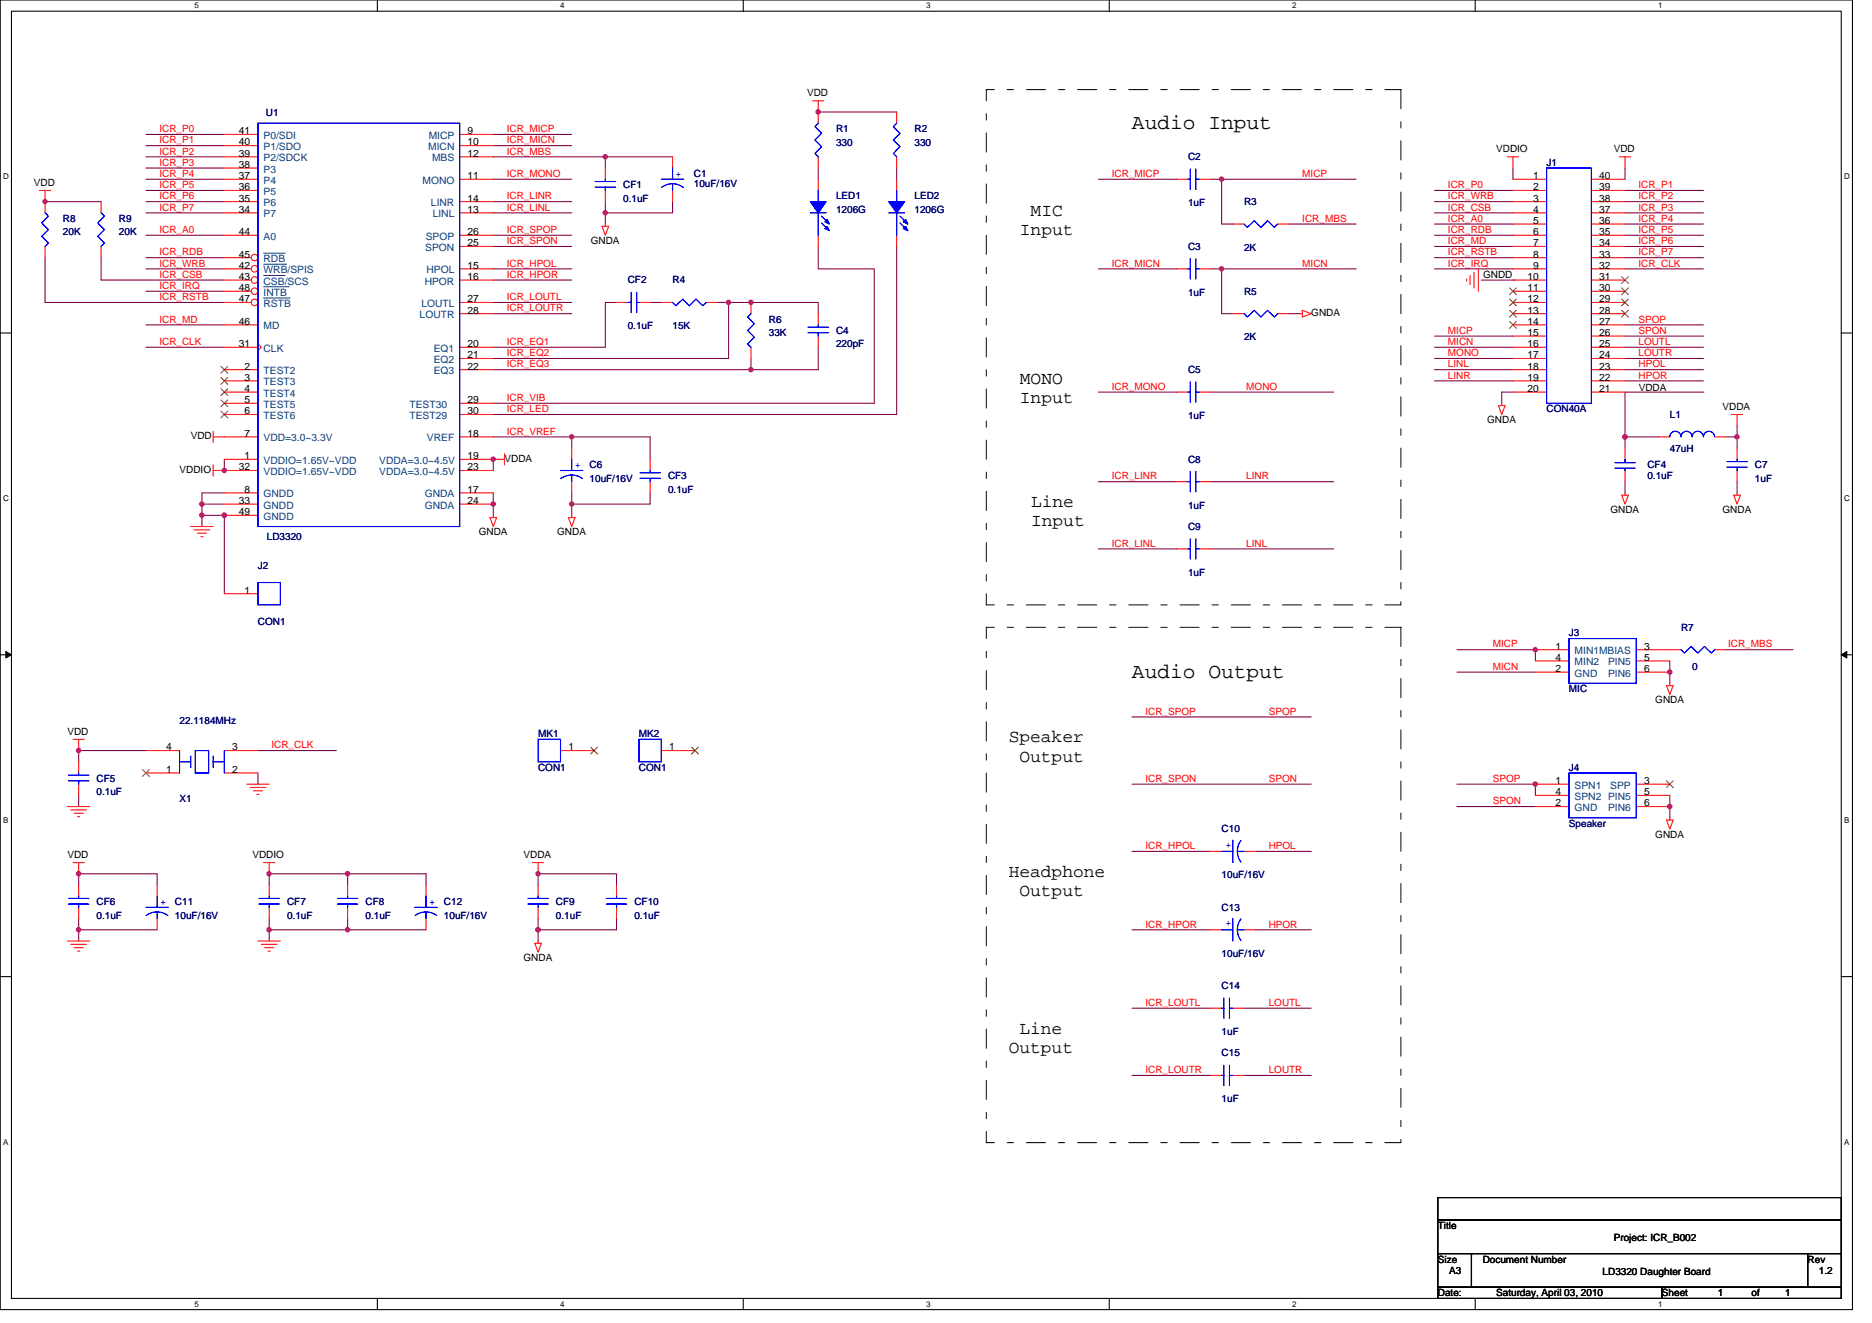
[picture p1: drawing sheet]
<svg xmlns="http://www.w3.org/2000/svg" width="297mm" height="210mm" viewBox="0 0 297 210" stroke-linecap="round" stroke-linejoin="round" font-family="sans-serif">
<path d="M0 0h293.9v207.9h-293.9zM1.8 1.8h290.4v204.3h-290.4z" fill="none" stroke="#000" stroke-width=".17"/>
<g fill="#fff">
<path d="M30.8 .2h.7v1.4h-.7z"/>
<path d="M30.8 206.3h.7v1.4h-.7z"/>
</g>
<path d="M59.9 0v1.8M59.9 206.1v1.8" fill="none" stroke="#000" stroke-width=".17"/>
<g fill="#fff">
<path d="M88.9 .2h.7v1.4h-.7z"/>
<path d="M88.9 206.3h.7v1.4h-.7z"/>
</g>
<path d="M117.9 0v1.8M117.9 206.1v1.8" fill="none" stroke="#000" stroke-width=".17"/>
<g fill="#fff">
<path d="M147 .2h.7v1.4h-.7z"/>
<path d="M147 206.3h.7v1.4h-.7z"/>
</g>
<path d="M176 0v1.8M176 206.1v1.8" fill="none" stroke="#000" stroke-width=".17"/>
<g fill="#fff">
<path d="M205 .2h.7v1.4h-.7z"/>
<path d="M205 206.3h.7v1.4h-.7z"/>
</g>
<path d="M234.1 0v1.8M234.1 206.1v1.8" fill="none" stroke="#000" stroke-width=".17"/>
<g fill="#fff">
<path d="M263.1 .2h.7v1.4h-.7z"/>
<path d="M263.1 206.3h.7v1.4h-.7z"/>
<path d="M.5 27.3h.9v1.4h-.9z"/>
<path d="M292.6 27.3h.9v1.4h-.9z"/>
<path d="M.5 78.4h.9v1.4h-.9z"/>
<path d="M292.6 78.4h.9v1.4h-.9z"/>
</g>
<path d="M0 52.9h1.8M292.2 52.9h1.7" fill="none" stroke="#000" stroke-width=".17"/>
<g fill="#fff">
<path d="M.5 129.5h.8v1.4h-.8z"/>
<path d="M292.6 129.5h.9v1.4h-.9z"/>
</g>
<path d="M0 103.9h1.8M292.2 103.9h1.7" fill="none" stroke="#000" stroke-width=".17"/>
<path d="M.9 103.4l.9 .5-.9 .5zM292.2 103.9l.8-.5v1z" fill="#000" stroke="#000" stroke-width=".16"/>
<g fill="#fff">
<path d="M.5 180.5h.8v1.4h-.8z"/>
<path d="M292.6 180.5h.9v1.4h-.9z"/>
</g>
<path d="M0 155h1.8M292.2 155h1.7M228.2 190.1h64v3.5h-64zM228.2 193.6h64v5.4h-64zM228.2 199h5.3v5.3h-5.3zM233.5 199h53.3v5.3h-53.3zM286.8 199h5.4v5.3h-5.4zM228.2 204.3h35.5v1.8h-35.5zM263.7 204.3h28.5v1.8h-28.5z" fill="none" stroke="#000" stroke-width=".17"/>
<g fill="none" stroke="#800040" stroke-width=".17">
<path d="M129.8 17.8h12.5M7.2 32h8.8M23.2 21.3h12.4M23.2 24.9h12.4M23.2 23.1h12.4M23.2 26.7h12.4M23.2 28.4h12.4M23.2 30.2h12.4M23.2 32h12.4M23.2 33.8h12.4M23.2 37.3h12.4M78.3 24.9h17.8v1.8"/>
<path d="M78.3 37.3h12.4M78.3 39.1h12.4M78.3 32h12.4M78.3 33.8h12.4M78.3 21.3h12.4M78.3 23.1h12.4M78.3 28.4h12.4M96.1 24.9h10.6M96.1 32v1.8M96.1 33.8v1.8M106.7 32v1.8h-10.6M129.8 39.1v3.6h8.9v21.3h-60.4"/>
<path d="M129.8 26.7v1.7M142.3 39.1v26.7h-64M142.3 26.7v1.7M174.3 28.4h12.4M192.1 28.4h1.7M193.8 28.4h21.4M193.8 28.4v7.2h1.8M204.5 35.6h10.7M227.6 39.1h12.5M227.6 35.6h12.5M227.6 33.8h12.5M227.6 37.3h12.5"/>
<path d="M227.6 32h12.5M227.6 30.2h12.5M240.1 26.7v1.7M257.8 32h12.5M257.8 30.2h12.5M257.8 33.8h12.5M257.8 35.6h12.5M257.8 37.3h12.5M257.8 39.1h12.5M257.8 26.7v1.7M7.2 40.9v7.1h28.4M16 40.9v3.5h19.6"/>
<path d="M23.2 55.1h12.4M23.2 51.6h12.4M23.2 42.7h12.4M23.2 40.9h12.4M23.2 46.2h12.4M78.3 58.7h40.9M78.3 48h12.4M78.3 49.8h12.4M78.3 42.7h12.4M78.3 44.4h12.4M97.8 48h-1.7v7.1h-17.8M103.2 48h1.7"/>
<path d="M113.8 48h1.8M115.6 48h14.2v1.8M115.6 48v8.9h-37.3M119.2 56.9v1.8M129.8 55.1v3.6h-10.6M174.3 42.7h12.4M192.1 42.7h1.7M193.8 49.8h1.8M193.8 42.7h21.4M193.8 42.7v7.1M204.5 49.8h1.8M227.6 42.7h12.5"/>
<path d="M227.6 40.9h12.5M227.6 55.1h12.5M227.6 58.7h12.5M227.6 53.3h12.5M227.6 56.9h12.5M235 44.5h5.5M257.8 42.7h12.5M257.8 40.9h12.5M257.8 55.1h12.5M257.8 56.9h12.5M257.8 53.3h12.5M257.8 51.6h12.5"/>
<path d="M257.8 58.7h12.5M35.6 78.2h-3.6v1.8M35.6 72.9v1.8M78.3 69.3h12.4v1.8M78.3 72.9v1.8M78.3 78.2v3.6M90.7 69.3h12.5v3.6M90.7 78.2v1.8M103.2 78.2v1.8h-12.5M174.3 76.5h12.4M174.3 62.2h12.4M192.1 62.2h19.5"/>
<path d="M192.1 76.5h19.5M227.6 60.5h12.5M240.1 62.2h-1.8v1.8M257.8 60.5h12.5M257.8 69.3h5.4M257.8 69.3v1.8M257.8 76.5v1.7M257.8 62.2v7.1M273.9 69.3h1.7M275.6 69.3v1.8M275.6 76.5v1.7M275.6 67.6v1.7"/>
<path d="M32 81.8v1.8M32 80v1.8M32 80h3.6M32 81.8h3.6v12.4M90.7 80v1.8M174.3 87.1h12.4M192.1 87.1h19.5M23.2 119.1h-10.7v1.8M40.9 119.1h12.5M179.6 113.8h28.5M231.2 103.1h12.4v1.8M231.2 106.7h12.4"/>
<path d="M265 104.9v3.6M273.9 103.1h10.6M12.5 126.2v1.8M40.9 122.7v1.8M55.2 138.7h12.4v1.8M179.6 135.1h12.5M179.6 124.5h28.5M199.2 135.1h8.9M231.2 124.5h12.4v1.7M231.2 128h12.4M265 126.2v3.6M12.5 147.6v1.8"/>
<path d="M12.5 147.6h12.4M12.5 145.8v1.8M24.9 140.5v-1.8h-12.4v1.8M42.7 147.6v1.8M42.7 140.5v-1.8h12.5v1.8M42.7 145.8v1.8M42.7 147.6h12.5M55.2 145.8v1.8M55.2 147.6h12.4M85.4 145.8v3.6M85.4 140.5v-1.8h12.4v1.8M97.8 145.8v1.8h-12.4"/>
<path d="M179.6 147.6h12.5M199.2 147.6h8.9M179.6 160h12.5M179.6 170.7h12.5M197.4 160h10.7M197.4 170.7h10.7"/>
</g>
<g fill="#f0f" stroke="#f0f" stroke-width=".17">
<circle cx="42.7" cy="147.6" r=".35"/>
<circle cx="42.7" cy="138.7" r=".35"/>
<circle cx="193.8" cy="28.4" r=".35"/>
<circle cx="193.8" cy="42.7" r=".35"/>
<circle cx="275.6" cy="69.3" r=".35"/>
<circle cx="257.8" cy="69.3" r=".35"/>
<circle cx="12.5" cy="119.1" r=".35"/>
<circle cx="35.6" cy="74.7" r=".35"/>
<circle cx="32" cy="81.8" r=".35"/>
<circle cx="96" cy="33.8" r=".35"/>
<circle cx="96" cy="24.9" r=".35"/>
<circle cx="129.8" cy="17.8" r=".35"/>
<circle cx="119.2" cy="58.7" r=".35"/>
<circle cx="119.2" cy="48" r=".35"/>
<circle cx="115.6" cy="48" r=".35"/>
<circle cx="90.7" cy="69.3" r=".35"/>
<circle cx="90.7" cy="80" r=".35"/>
<circle cx="78.3" cy="72.9" r=".35"/>
<circle cx="78.3" cy="80" r=".35"/>
<circle cx="85.4" cy="147.6" r=".35"/>
<circle cx="85.4" cy="138.7" r=".35"/>
<circle cx="243.6" cy="103.1" r=".35"/>
<circle cx="35.6" cy="81.8" r=".35"/>
<circle cx="243.6" cy="124.4" r=".35"/>
<circle cx="12.5" cy="147.6" r=".35"/>
<circle cx="12.5" cy="138.7" r=".35"/>
<circle cx="55.1" cy="138.7" r=".35"/>
<circle cx="55.1" cy="147.6" r=".35"/>
<circle cx="264.9" cy="106.7" r=".35"/>
<circle cx="264.9" cy="128" r=".35"/>
<circle cx="32" cy="80" r=".35"/>
<circle cx="7.1" cy="32" r=".35"/>
</g>
<g fill="none" stroke="#f00" stroke-width=".17">
<path d="M128.9 16h1.8M129.8 16v1.8M6.3 30.2h1.7M7.2 30.2v1.8M35.6 21.3h5.3M35.6 23.1h5.3M35.6 28.4h5.3M35.6 24.9h5.3M35.6 33.8h5.3M35.6 32h5.3M35.6 30.2h5.3M35.6 26.7h5.3"/>
<path d="M72.9 21.3h5.4M72.9 23.1h5.4M72.9 28.4h5.4M72.9 24.9h5.4M72.9 33.8h5.4M72.9 32h5.4M72.9 39.1h5.4M72.9 37.3h5.4M95.5 35.9h1.1l-.5 1.4zM96.1 35.6v.3M96.1 26.7v1.7M96.1 30.2v1.8"/>
<path d="M239.2 24.9h1.8M240.1 24.9v1.8M257 24.9h1.7M257.8 24.9v1.8M35.6 55.1h5.3M40.9 54.6l.6 .5-.6 .5M72.9 42.7h5.4M72.9 44.4h5.4M72.9 55.1h5.4M72.9 56.9h5.4M72.9 58.7h5.4M72.9 48h5.4"/>
<path d="M72.9 49.8h5.4M206.3 49.8h.3M206.6 49.3l1.5 .5-1.5 .5zM232.7 44.3v.3M233.3 43.7v1.5M233.9 43.2v2.5M234.6 42.7v3.5M33.8 69.3h7.1M33.8 68.5v1.7M33.8 74.7h7.1M33.8 73.8v1.8M35.6 72.9h5.3"/>
<path d="M35.6 78.2h5.3M72.9 72.9h7.1M72.9 69.3h5.4M72.9 78.2h5.4M72.9 74.7h5.4M72.9 64h5.4M72.9 65.8h5.4M80 72v1.8M237.8 64.4h1l-.5 1.4zM238.3 64v.4M257.3 78.6h1.1l-.6 1.4zM257.8 78.2v.4"/>
<path d="M274.7 65.8h1.8M275.1 78.6h1.1l-.6 1.4zM275.6 65.8v1.8M275.6 78.2v.4M30.3 83.6h3.5M30.8 84.1h2.5M31.3 84.6h1.5M31.9 85.2h.3M35.6 80h5.3M72.9 80h5.4M77.7 82.1h1.1l-.5 1.5zM78.3 81.8v.3"/>
<path d="M90.2 82.1h1l-.5 1.5zM90.7 81.8v.3M11.6 117.3h1.8M12.5 117.3v1.8M88.9 119.1h5.4M104.9 119.1h5.4M264.4 108.8h1.1l-.5 1.4zM265 103.1h1.7M265 108.5v.3M272.1 103.1h1.8M10.7 128h3.6M11.2 128.5h2.5"/>
<path d="M11.6 136.9h1.8M11.8 129.1h1.4M12.3 129.6h.4M12.5 136.9v1.8M39.2 124.5h3.5M39.7 125h2.5M40.2 125.5h1.5M40.8 126.1h.3M41.8 136.9h1.8M42.7 136.9v1.8M84.5 136.9h1.8M85.4 136.9v1.8"/>
<path d="M264.4 130.2h1.1l-.5 1.4zM265 129.8v.4M10.7 149.4h3.6M11.2 149.9h2.5M11.8 150.4h1.4M12.3 151h.4M40.9 149.4h3.6M41.5 149.9h2.5M42 150.4h1.4M42.5 151h.4M84.9 149.7h1l-.5 1.4zM85.4 149.4v.3"/>
<path d="M192.1 160h1.7M195.6 160h1.8"/>
</g>
<path d="M156.5 14.2h65.8v81.8h-65.8zM156.5 99.6h65.8v81.8h-65.8z" fill="none" stroke="#000" stroke-width=".16" stroke-dasharray="3 2 1 2"/>
<path d="M94.4 29.7h3.3M94.4 28.8h3.3M96.1 28.4v.4M96.1 29.7v.5M85.4 117.3h3.5v3.6h-3.5zM101.4 117.3h3.5v3.6h-3.5zM266.7 103.1l.6 .6 1-1.1 1.1 1.1 1.1-1.1 1 1.1 .6-.6M194.2 158.4v3.2M195.1 158.4v3.2M193.8 160h.4M195.1 160h.5" fill="none" stroke="#00f" stroke-width=".17"/>
<path d="M93.7 118.6l1.1 1.1M94.8 118.6l-1.1 1.1M109.7 118.6l1.1 1.1M110.8 118.6l-1.1 1.1" fill="none" stroke="#804000" stroke-width=".16"/>
<circle cx="40.4" cy="42.7" r=".52" fill="#fff" stroke="#f00" stroke-width=".17"/>
<path d="M35.6 42.7h4.3" fill="none" stroke="#f00" stroke-width=".17"/>
<path d="M41.8 41.9h3.7" fill="none" stroke="#004080" stroke-width=".16"/>
<circle cx="40.4" cy="44.4" r=".52" fill="#fff" stroke="#f00" stroke-width=".17"/>
<path d="M35.6 37.3h5.3M35.6 44.4h4.3" fill="none" stroke="#f00" stroke-width=".17"/>
<path d="M41.8 43.7h3.4" fill="none" stroke="#004080" stroke-width=".16"/>
<circle cx="40.4" cy="40.9" r=".52" fill="#fff" stroke="#f00" stroke-width=".17"/>
<path d="M35.6 40.9h4.3M35.6 51.6h5.3" fill="none" stroke="#f00" stroke-width=".17"/>
<path d="M41.8 40.2h3.4" fill="none" stroke="#004080" stroke-width=".16"/>
<circle cx="40.4" cy="48" r=".52" fill="#fff" stroke="#f00" stroke-width=".17"/>
<path d="M35.6 48h4.3" fill="none" stroke="#f00" stroke-width=".17"/>
<path d="M41.8 47.3h4.2" fill="none" stroke="#004080" stroke-width=".16"/>
<circle cx="40.4" cy="46.2" r=".52" fill="#fff" stroke="#f00" stroke-width=".17"/>
<g fill="none" stroke="#f00" stroke-width=".17">
<path d="M129.8 17.8v1.8M142.3 17.8v1.8M7.2 32v1.8M7.2 39.1v1.8M16 32v1.8M16 39.1v1.8M106.7 24.9v1.8M106.7 30.2v1.8M129.8 24.9v1.8M129.8 28.4v1.8M129.8 37.3v1.8M142.3 24.9v1.8"/>
<path d="M142.3 28.4v1.8M142.3 37.3v1.8M186.7 28.4h1.8M190.3 28.4h1.8M195.6 35.6h1.8M202.7 35.6h1.8M240.1 28.4h5.3M240.1 35.6h5.3M240.1 30.2h5.3M240.1 32h5.3M240.1 33.8h5.3M240.1 37.3h5.3"/>
<path d="M240.1 39.1h5.3M252.5 28.4h5.3M252.5 35.6h5.3M252.5 30.2h5.3M252.5 32h5.3M252.5 33.8h5.3M252.5 37.3h5.3M252.5 39.1h5.3M35.6 46.2h4.3M35.6 58.7h5.3M97.8 48h1.8M101.4 48h1.8"/>
<path d="M104.9 48h1.8M112.1 48h1.7M119.2 48v1.8M119.2 55.1v1.8M129.8 49.8v1.8M129.8 53.3v1.8M186.7 42.7h1.8M190.3 42.7h1.8M195.6 49.8h1.8M202.7 49.8h1.8M240.1 46.2h5.3M240.1 58.7h5.3"/>
<path d="M240.1 42.7h5.3M240.1 48h5.3M240.1 49.8h5.3M240.1 40.9h5.3M240.1 44.4h5.3M240.1 51.6h5.3M240.1 53.3h5.3M240.1 55.1h5.3M240.1 56.9h5.3M252.5 46.2h5.3M252.5 58.7h5.3M252.5 42.7h5.3"/>
<path d="M252.5 48h5.3M252.5 49.8h5.3M252.5 40.9h5.3M252.5 44.4h5.3M252.5 51.6h5.3M252.5 53.3h5.3M252.5 55.1h5.3M252.5 56.9h5.3M35.6 60.5h5.3M35.6 62.2h5.3M35.6 64h5.3M35.6 65.8h5.3"/>
<path d="M90.7 71.1v1.8M90.7 76.5v1.7M103.2 72.9v1.8M103.2 76.5v1.7M186.7 62.2h1.8M186.7 76.5h1.8M190.3 62.2h1.8M190.3 76.5h1.8M240.1 60.5h5.3M240.1 62.2h5.3M252.5 60.5h5.3M252.5 62.2h5.3"/>
<path d="M257.8 71.1v1.8M257.8 74.7v1.8M263.2 69.3h1.8M272.1 69.3h1.8M275.6 71.1v1.8M275.6 74.7v1.8M35.6 81.8h5.3M35.6 94.2h5.3M186.7 87.1h1.8M190.3 87.1h1.8M23.2 119.1h5.3M35.6 119.1h5.3"/>
<path d="M243.6 103.1h5.4M243.6 106.7h5.4M243.6 104.9h5.4M259.6 103.1h5.4M259.6 106.7h5.4M259.6 104.9h5.4M12.5 120.9v1.8M12.5 124.5v1.7M23.2 122.7h5.3M35.6 122.7h5.3M192.1 135.1h1.7M197.4 135.1h1.8"/>
<path d="M243.6 124.5h5.4M243.6 128h5.4M243.6 126.2h5.4M259.6 124.5h5.4M259.6 128h5.4M259.6 126.2h5.4M12.5 140.5v1.7M12.5 144v1.8M24.9 140.5v1.7M24.9 145.8v1.8M42.7 140.5v1.7M42.7 144v1.8"/>
<path d="M55.2 140.5v1.7M55.2 144v1.8M67.6 140.5v1.7M67.6 145.8v1.8M85.4 140.5v1.7M85.4 144v1.8M97.8 140.5v1.7M97.8 144v1.8M192.1 147.6h1.7M197.4 147.6h1.8M192.1 170.7h1.7M195.6 170.7h1.8"/>
</g>
<path d="M41.8 45.5h4.1" fill="none" stroke="#004080" stroke-width=".16"/>
<g fill="none" stroke="#804000" stroke-width=".16">
<path d="M35.1 58.1l1 1.1M35.1 59.9l1 1.1M36.1 58.1l-1.1 1.1M36.1 59.9l-1.1 1.1M239.5 45.7l1.1 1.1M239.5 47.5l1.1 1.1M239.5 49.3l1.1 1M239.5 51l1.1 1.1M240.6 45.7l-1.1 1.1M240.6 47.5l-1.1 1.1M240.6 49.3l-1.1 1M240.6 51l-1.1 1.1"/>
<path d="M257.3 49.3l1.1 1M257.3 47.5l1.1 1.1M257.3 45.7l1.1 1.1M257.3 43.9l1.1 1.1M258.4 49.3l-1.1 1M258.4 47.5l-1.1 1.1M258.4 45.7l-1.1 1.1M258.4 43.9l-1.1 1.1M35.1 61.7l1 1.1M35.1 63.5l1 1.1M35.1 65.3l1 1M36.1 61.7l-1.1 1.1"/>
<path d="M36.1 63.5l-1.1 1.1M36.1 65.3l-1.1 1M22.6 122.2l1.1 1M23.7 122.2l-1.1 1M264.4 123.9l1.1 1.1M265.5 123.9l-1.1 1.1"/>
</g>
<g fill="none" stroke="#00f" stroke-width=".17">
<path d="M40.9 19.6h32v64h-32zM129.8 19.6l-.5 .5 1.1 1.1-1.1 1 1.1 1.1-1.1 1.1 .5 .5M142.3 19.6l-.6 .5 1.1 1.1-1.1 1 1.1 1.1-1.1 1.1 .6 .5M7.2 33.8l.5 .5-1.1 1.1 1.1 1-1.1 1.1 1.1 1.1-.5 .5M16 33.8l.6 .5-1.1 1.1 1.1 1-1.1 1.1 1.1 1.1-.6 .5M104.9 28.4h3.6M105 29.7a2.86 2.86 0 0 1 3.4 0M106.7 29.2v1M106.7 26.7v1.7M128.6 33.8h2.5M129.8 30.2v1.8M129.8 33.8v3.5"/>
<path d="M130.4 34.3l1 1.1M130.4 35.4l1 1M141 33.8h2.5M142.3 30.2v1.8M142.3 33.8v3.5M142.8 34.3l1.1 1.1M142.8 35.4l1.1 1M188.5 28.4h.4M188.9 26.8v3.3M189.8 26.8v3.3M189.8 28.4h.5M197.4 35.6l.5 .5 1.1-1.1 1.1 1.1 1-1.1 1.1 1.1 .5-.5"/>
<path d="M245.4 26.7h7.1v37.3h-7.1zM99.6 48h.5M100.1 46.4v3.2M101 48h.4M101 46.4v3.2M106.7 48l.5 .5 1.1-1 1.1 1 1-1 1.1 1 .6-.5M119.2 49.8l-.6 .5 1.1 1.1-1.1 1.1 1.1 1-1.1 1.1 .6 .5M128.2 52.8h3.2M128.2 51.9h3.2M129.8 51.6v.3M129.8 52.8v.5M188.5 42.7h.4"/>
<path d="M188.9 41.1v3.2M189.8 41.1v3.2M189.8 42.7h.5M197.4 49.8l.5 .5 1.1-1 1.1 1 1-1 1.1 1 .5-.5M88.9 74.7h3.6M89 76a2.86 2.86 0 0 1 3.4 0M90.7 75.4v1.1M90.7 72.9v1.8M101.6 75.9h3.2M101.6 75h3.2M103.2 74.7v.3M103.2 75.9v.6"/>
<path d="M188.5 62.2h.4M188.5 76.5h.4M188.9 60.6v3.2M188.9 74.8v3.3M189.8 60.6v3.2M189.8 62.2h.5M189.8 74.8v3.3M189.8 76.5h.5M256.2 73.4h3.3M256.2 74.3h3.3M257.8 74.3v.4M257.8 72.9v.5"/>
<path d="M265 69.3a.89 .89 0 0 1 .9-.8 .89 .89 0 0 1 .8 .8 .88 .88 0 0 1 .9-.8 .88 .88 0 0 1 .9 .8M268.5 69.3a.88 .88 0 0 1 .9-.8 .88 .88 0 0 1 .9 .8M270.3 69.3a.88 .88 0 0 1 .9-.8 .88 .88 0 0 1 .9 .8M274 74.1h3.2M274 73.3h3.2M275.6 72.9v.4M275.6 74.1v.6M40.9 92.5h3.6v3.5h-3.6zM188.5 87.1h.4M188.9 85.5v3.2M189.8 85.5v3.2M189.8 87.1h.5"/>
<path d="M28.5 119.1v3.6M31 119.1h2.1v3.6h-2.1zM35.6 119.1v3.6M249 101.3h10.6v7.2h-10.6zM10.9 123.9h3.2M10.9 123h3.2M12.5 122.7v.3M12.5 123.9v.6M28.5 120.9h1.8M30.3 120v1.8M33.8 120v1.8M33.8 120.9h1.8"/>
<path d="M193.8 135.1h1.8M195.6 133.3v3.6M196.3 135.1h1.1M196.9 133.4a2.86 2.86 0 0 0 0 3.4M249 122.7h10.6v7.1h-10.6zM10.9 143.5h3.2M10.9 142.6h3.2M12.5 142.2v.4M12.5 143.5v.5M23.2 144h3.5M23.2 145.3a2.86 2.86 0 0 1 3.4 0M24.9 144.7v1.1"/>
<path d="M24.9 142.2v1.8M41.1 143.5h3.2M41.1 142.6h3.2M42.7 142.2v.4M42.7 143.5v.5M53.5 143.5h3.3M53.5 142.6h3.3M55.2 142.2v.4M55.2 143.5v.5M65.8 144h3.6M65.9 145.3a2.86 2.86 0 0 1 3.4 0M67.6 144.7v1.1"/>
<path d="M67.6 142.2v1.8M83.8 143.5h3.2M83.8 142.6h3.2M85.4 142.2v.4M85.4 143.5v.5M96.2 143.5h3.2M96.2 142.6h3.2M97.8 142.2v.4M97.8 143.5v.5M193.8 147.6h1.8M195.6 145.8v3.6M196.3 147.6h1.1"/>
<path d="M196.9 145.8a2.86 2.86 0 0 0 0 3.5M193.8 170.7h.4M194.2 169.1v3.2M195.1 169.1v3.2M195.1 170.7h.5"/>
</g>
<g fill="#00f" stroke="#00f" stroke-width=".17">
<path d="M128.6 32h2.5l-1.3 1.8z" fill-rule="evenodd"/>
<path d="M130.9 36.3l.4-.4 .3 .7z" fill-rule="evenodd"/>
<path d="M131.3 34.8l.3 .8-.7-.4z" fill-rule="evenodd"/>
<path d="M128.6 32h2.5l-1.3 1.8z" fill-rule="evenodd"/>
<path d="M130.9 36.3l.4-.4 .3 .7z" fill-rule="evenodd"/>
<path d="M131.3 34.8l.3 .8-.7-.4z" fill-rule="evenodd"/>
<path d="M141 32h2.5l-1.2 1.8z" fill-rule="evenodd"/>
<path d="M143.3 36.3l.4-.4 .4 .7z" fill-rule="evenodd"/>
<path d="M143.7 34.8l.4 .8-.8-.4z" fill-rule="evenodd"/>
<path d="M141 32h2.5l-1.2 1.8z" fill-rule="evenodd"/>
<path d="M143.3 36.3l.4-.4 .4 .7z" fill-rule="evenodd"/>
<path d="M143.7 34.8l.4 .8-.8-.4z" fill-rule="evenodd"/>
</g>
<g fill="#f0f" stroke="#f0f" stroke-width=".17">
<circle cx="42.7" cy="147.6" r=".35"/>
<circle cx="42.7" cy="138.7" r=".35"/>
<circle cx="193.8" cy="28.4" r=".35"/>
<circle cx="193.8" cy="42.7" r=".35"/>
<circle cx="275.6" cy="69.3" r=".35"/>
<circle cx="257.8" cy="69.3" r=".35"/>
<circle cx="12.5" cy="119.1" r=".35"/>
<circle cx="35.6" cy="74.7" r=".35"/>
<circle cx="32" cy="81.8" r=".35"/>
<circle cx="96" cy="33.8" r=".35"/>
<circle cx="96" cy="24.9" r=".35"/>
<circle cx="129.8" cy="17.8" r=".35"/>
<circle cx="119.2" cy="58.7" r=".35"/>
<circle cx="119.2" cy="48" r=".35"/>
<circle cx="115.6" cy="48" r=".35"/>
<circle cx="90.7" cy="69.3" r=".35"/>
<circle cx="90.7" cy="80" r=".35"/>
<circle cx="78.3" cy="72.9" r=".35"/>
<circle cx="78.3" cy="80" r=".35"/>
<circle cx="85.4" cy="147.6" r=".35"/>
<circle cx="85.4" cy="138.7" r=".35"/>
<circle cx="243.6" cy="103.1" r=".35"/>
<circle cx="35.6" cy="81.8" r=".35"/>
<circle cx="243.6" cy="124.4" r=".35"/>
<circle cx="12.5" cy="147.6" r=".35"/>
<circle cx="12.5" cy="138.7" r=".35"/>
<circle cx="55.1" cy="138.7" r=".35"/>
<circle cx="55.1" cy="147.6" r=".35"/>
<circle cx="264.9" cy="106.7" r=".35"/>
<circle cx="264.9" cy="128" r=".35"/>
<circle cx="32" cy="80" r=".35"/>
<circle cx="7.1" cy="32" r=".35"/>
</g>
<path d="M257.9 62.2h12.5" fill="none" stroke="#800040" stroke-width=".17"/>
<g font-size="3.4">
<text x="179.6" y="20.5">Audio Input</text>
<text x="179.6" y="107.6">Audio Output</text>
</g>
<g font-size="2.8">
<text x="163.5" y="34.3">MIC</text>
<text x="161.8" y="37.3">Input</text>
<text x="161.8" y="60.9">MONO</text>
<text x="161.8" y="64">Input</text>
<text x="163.6" y="80.5">Line</text>
<text x="163.6" y="83.5">Input</text>
<text x="160.1" y="117.8">Speaker</text>
<text x="161.8" y="120.9">Output</text>
<text x="160.1" y="139.2">Headphone</text>
<text x="161.8" y="142.2">Output</text>
<text x="160.1" y="167.1">Output</text>
<text x="161.8" y="164.1">Line</text>
</g>
<g font-size="1.6">
<text x="128.1" y="15.3">VDD</text>
<text x="37.9" y="23.1">40</text>
<text x="37.9" y="21.3">41</text>
<text x="74.2" y="23.1">10</text>
<text x="74.2" y="21.3">9</text>
<text x="5.4" y="29.5">VDD</text>
<text x="37.9" y="28.4">37</text>
<text x="37.9" y="26.6">38</text>
<text x="37.9" y="24.9">39</text>
<text x="74.2" y="24.9">12</text>
<text x="74.2" y="28.4">11</text>
<text x="237.4" y="24.2">VDDIO</text>
<text x="243.3" y="28.4">1</text>
<text x="253.8" y="28.4">40</text>
<text x="256.1" y="24.2">VDD</text>
<text x="37.9" y="33.8">34</text>
<text x="37.9" y="32">35</text>
<text x="37.9" y="30.2">36</text>
<text x="74.2" y="33.8">13</text>
<text x="74.2" y="32">14</text>
<text x="243.3" y="30.2">2</text>
<text x="243.3" y="32">3</text>
<text x="243.3" y="33.8">4</text>
<text x="243.3" y="35.5">5</text>
<text x="253.8" y="35.5">36</text>
<text x="253.8" y="33.8">37</text>
<text x="253.8" y="32">38</text>
<text x="253.8" y="30.2">39</text>
<text x="37.9" y="37.3">44</text>
<text x="37.9" y="40.9">45</text>
<text x="74.2" y="37.3">26</text>
<text x="74.2" y="39.1">25</text>
<text x="93.7" y="38.8">GNDA</text>
<text x="243.3" y="37.3">6</text>
<text x="243.3" y="39.1">7</text>
<text x="243.3" y="40.9">8</text>
<text x="253.8" y="40.9">33</text>
<text x="253.8" y="39.1">34</text>
<text x="253.8" y="37.3">35</text>
<text x="37.9" y="42.7">42</text>
<text x="37.9" y="44.4">43</text>
<text x="37.9" y="48">47</text>
<text x="37.9" y="46.2">48</text>
<text x="74.2" y="42.7">15</text>
<text x="74.2" y="44.4">16</text>
<text x="74.2" y="48">27</text>
<text x="235.3" y="44.2">GNDD</text>
<text x="242.4" y="44.4">10</text>
<text x="242.4" y="46.2">11</text>
<text x="242.4" y="48">12</text>
<text x="243.3" y="42.7">9</text>
<text x="253.8" y="48">29</text>
<text x="253.8" y="46.2">30</text>
<text x="253.8" y="44.4">31</text>
<text x="253.8" y="42.7">32</text>
<text x="37.9" y="51.5">46</text>
<text x="74.2" y="49.8">28</text>
<text x="208.1" y="50.1">GNDA</text>
<text x="242.4" y="49.8">13</text>
<text x="242.4" y="51.5">14</text>
<text x="242.4" y="53.3">15</text>
<text x="253.8" y="53.3">26</text>
<text x="253.8" y="51.5">27</text>
<text x="253.8" y="49.8">28</text>
<text x="37.9" y="55.1">31</text>
<text x="38.8" y="58.7">2</text>
<text x="74.2" y="55.1">20</text>
<text x="74.2" y="56.9">21</text>
<text x="74.2" y="58.7">22</text>
<text x="242.4" y="55.1">16</text>
<text x="242.4" y="56.9">17</text>
<text x="242.4" y="58.7">18</text>
<text x="253.8" y="58.7">23</text>
<text x="253.8" y="56.9">24</text>
<text x="253.8" y="55.1">25</text>
<text x="38.8" y="60.4">3</text>
<text x="38.8" y="62.2">4</text>
<text x="38.8" y="64">5</text>
<text x="38.8" y="65.8">6</text>
<text x="74.2" y="64">29</text>
<text x="74.2" y="65.8">30</text>
<text x="242.4" y="60.4">19</text>
<text x="242.4" y="62.2">20</text>
<text x="253.8" y="62.2">21</text>
<text x="253.8" y="60.4">22</text>
<text x="260" y="62">VDDA</text>
<text x="273.3" y="65.1">VDDA</text>
<text x="30.3" y="69.7">VDD</text>
<text x="38.8" y="69.3">7</text>
<text x="74.2" y="69.3">18</text>
<text x="236" y="67.2">GNDA</text>
<text x="28.5" y="75">VDDIO</text>
<text x="37.9" y="74.7">32</text>
<text x="38.8" y="72.9">1</text>
<text x="74.2" y="72.9">19</text>
<text x="74.2" y="74.7">23</text>
<text x="80" y="73.3">VDDA</text>
<text x="37.9" y="80">33</text>
<text x="37.9" y="81.8">49</text>
<text x="38.8" y="78.2">8</text>
<text x="74.2" y="78.2">17</text>
<text x="74.2" y="80">24</text>
<text x="255.5" y="81.4">GNDA</text>
<text x="273.3" y="81.4">GNDA</text>
<text x="76" y="85">GNDA</text>
<text x="88.4" y="85">GNDA</text>
<text x="38.8" y="94.2">1</text>
<text x="246.8" y="103.1">1</text>
<text x="246.8" y="106.7">2</text>
<text x="246.8" y="104.9">4</text>
<text x="260.9" y="103.1">3</text>
<text x="260.9" y="104.9">5</text>
<text x="260.9" y="106.7">6</text>
<text x="262.7" y="111.7">GNDA</text>
<text x="10.7" y="116.6">VDD</text>
<text x="26.3" y="119.1">4</text>
<text x="36.8" y="119.1">3</text>
<text x="90.2" y="119.1">1</text>
<text x="106.2" y="119.1">1</text>
<text x="26.3" y="122.7">1</text>
<text x="36.8" y="122.7">2</text>
<text x="246.8" y="124.4">1</text>
<text x="260.9" y="124.4">3</text>
<text x="246.8" y="128">2</text>
<text x="246.8" y="126.2">4</text>
<text x="260.9" y="126.2">5</text>
<text x="260.9" y="128">6</text>
<text x="10.7" y="136.2">VDD</text>
<text x="40" y="136.2">VDDIO</text>
<text x="83.1" y="136.2">VDDA</text>
<text x="262.7" y="133">GNDA</text>
<text x="83.1" y="152.5">GNDA</text>
<text x="228.2" y="195.1">Title</text>
<text x="256.1" y="197">Project: ICR_B002</text>
<text x="228.2" y="200.4">Size</text>
<text x="229.9" y="202.2">A3</text>
<text x="235.3" y="200.4">Document Number</text>
<text x="254.3" y="202.3">LD3320 Daughter Board</text>
<text x="286.8" y="200.4">Rev</text>
<text x="288.6" y="202.2">1.2</text>
<text x="228.2" y="205.7">Date:</text>
<text x="237.4" y="205.7">Saturday, April 03, 2010</text>
<text x="263.7" y="205.7">Sheet</text>
<text x="272.6" y="205.7">1</text>
<text x="277.9" y="205.7">of</text>
<text x="283.3" y="205.7">1</text>
</g>
<g font-size="1.6" fill="#f00">
<text x="25.3" y="21">ICR_P0</text>
<text x="25.3" y="22.8">ICR_P1</text>
<text x="80.4" y="21">ICR_MICP</text>
<text x="80.4" y="22.8">ICR_MICN</text>
<text x="25.3" y="24.5">ICR_P2</text>
<text x="25.3" y="26.3">ICR_P3</text>
<text x="25.3" y="28.1">ICR_P4</text>
<text x="25.3" y="29.9">ICR_P5</text>
<text x="80.4" y="24.5">ICR_MBS</text>
<text x="80.4" y="28.1">ICR_MONO</text>
<text x="176.4" y="28.1">ICR_MICP</text>
<text x="206.6" y="28.1">MICP</text>
<text x="229.8" y="29.9">ICR_P0</text>
<text x="260" y="29.9">ICR_P1</text>
<text x="25.3" y="31.6">ICR_P6</text>
<text x="25.3" y="33.4">ICR_P7</text>
<text x="80.4" y="31.6">ICR_LINR</text>
<text x="80.4" y="33.4">ICR_LINL</text>
<text x="206.6" y="35.2">ICR_MBS</text>
<text x="229.8" y="35.2">ICR_A0</text>
<text x="229.8" y="33.4">ICR_CSB</text>
<text x="229.8" y="31.6">ICR_WRB</text>
<text x="260" y="31.6">ICR_P2</text>
<text x="260" y="33.4">ICR_P3</text>
<text x="260" y="35.2">ICR_P4</text>
<text x="25.3" y="37">ICR_A0</text>
<text x="25.3" y="40.5">ICR_RDB</text>
<text x="80.4" y="37">ICR_SPOP</text>
<text x="80.4" y="38.8">ICR_SPON</text>
<text x="229.8" y="38.8">ICR_MD</text>
<text x="229.8" y="40.5">ICR_RSTB</text>
<text x="229.8" y="37">ICR_RDB</text>
<text x="260" y="37">ICR_P5</text>
<text x="260" y="38.8">ICR_P6</text>
<text x="260" y="40.5">ICR_P7</text>
<text x="25.3" y="47.6">ICR_RSTB</text>
<text x="25.3" y="44.1">ICR_CSB</text>
<text x="25.3" y="42.3">ICR_WRB</text>
<text x="25.3" y="45.9">ICR_IRQ</text>
<text x="80.4" y="47.6">ICR_LOUTL</text>
<text x="80.4" y="42.3">ICR_HPOL</text>
<text x="80.4" y="44.1">ICR_HPOR</text>
<text x="176.4" y="42.3">ICR_MICN</text>
<text x="206.6" y="42.3">MICN</text>
<text x="229.8" y="42.3">ICR_IRQ</text>
<text x="260" y="42.3">ICR_CLK</text>
<text x="25.3" y="51.2">ICR_MD</text>
<text x="80.4" y="49.4">ICR_LOUTR</text>
<text x="229.8" y="53">MICP</text>
<text x="260" y="53">SPON</text>
<text x="260" y="51.2">SPOP</text>
<text x="25.3" y="54.8">ICR_CLK</text>
<text x="80.4" y="54.8">ICR_EQ1</text>
<text x="80.4" y="56.5">ICR_EQ2</text>
<text x="80.4" y="58.3">ICR_EQ3</text>
<text x="229.8" y="54.8">MICN</text>
<text x="229.8" y="58.3">LINL</text>
<text x="229.8" y="56.5">MONO</text>
<text x="260" y="54.8">LOUTL</text>
<text x="260" y="56.5">LOUTR</text>
<text x="260" y="58.3">HPOL</text>
<text x="80.4" y="65.4">ICR_LED</text>
<text x="80.4" y="63.6">ICR_VIB</text>
<text x="176.4" y="61.9">ICR_MONO</text>
<text x="197.8" y="61.9">MONO</text>
<text x="229.8" y="60.1">LINR</text>
<text x="260" y="60.1">HPOR</text>
<text x="80.4" y="69">ICR_VREF</text>
<text x="176.4" y="76.1">ICR_LINR</text>
<text x="197.8" y="76.1">LINR</text>
<text x="176.4" y="86.8">ICR_LINL</text>
<text x="197.8" y="86.8">LINL</text>
<text x="236.9" y="102.8">MICP</text>
<text x="236.9" y="106.3">MICN</text>
<text x="274.2" y="102.8">ICR_MBS</text>
<text x="181.8" y="113.4">ICR_SPOP</text>
<text x="201.3" y="113.4">SPOP</text>
<text x="43.1" y="118.8">ICR_CLK</text>
<text x="181.8" y="124.1">ICR_SPON</text>
<text x="201.3" y="124.1">SPON</text>
<text x="236.9" y="124.1">SPOP</text>
<text x="236.9" y="127.7">SPON</text>
<text x="181.8" y="134.8">ICR_HPOL</text>
<text x="201.3" y="134.8">HPOL</text>
<text x="181.8" y="147.2">ICR_HPOR</text>
<text x="201.3" y="147.2">HPOR</text>
<text x="181.8" y="159.7">ICR_LOUTL</text>
<text x="201.3" y="159.7">LOUTL</text>
<text x="181.8" y="170.3">ICR_LOUTR</text>
<text x="201.3" y="170.3">LOUTR</text>
</g>
<g font-size="1.6" fill="#004080">
<text x="41.8" y="23.8">P1/SDO</text>
<text x="41.8" y="22.1">P0/SDI</text>
<text x="67.9" y="23.8">MICN</text>
<text x="68" y="22.1">MICP</text>
<text x="41.8" y="29.2">P4</text>
<text x="41.8" y="27.4">P3</text>
<text x="41.8" y="25.6">P2/SDCK</text>
<text x="67.1" y="29.2">MONO</text>
<text x="68.6" y="25.6">MBS</text>
<text x="41.8" y="34.5">P7</text>
<text x="41.8" y="32.7">P6</text>
<text x="41.8" y="30.9">P5</text>
<text x="68.4" y="32.7">LINR</text>
<text x="68.7" y="34.5">LINL</text>
<text x="41.8" y="38.1">A0</text>
<text x="41.8" y="41.6">RDB</text>
<text x="67.5" y="39.8">SPON</text>
<text x="67.6" y="38.1">SPOP</text>
<text x="41.8" y="43.4">WRB/SPIS</text>
<text x="41.8" y="45.2">CSB/SCS</text>
<text x="41.8" y="46.9">INTB</text>
<text x="67.4" y="45.2">HPOR</text>
<text x="67.7" y="43.4">HPOL</text>
<text x="41.8" y="52.3">MD</text>
<text x="41.8" y="48.7">RSTB</text>
<text x="66.6" y="50.5">LOUTR</text>
<text x="66.9" y="48.7">LOUTL</text>
<text x="41.8" y="55.8">CLK</text>
<text x="41.8" y="59.4">TEST2</text>
<text x="68.8" y="55.8">EQ1</text>
<text x="68.8" y="57.6">EQ2</text>
<text x="68.8" y="59.4">EQ3</text>
<text x="41.8" y="61.2">TEST3</text>
<text x="41.8" y="62.9">TEST4</text>
<text x="41.8" y="64.7">TEST5</text>
<text x="65" y="64.7">TEST30</text>
<text x="41.8" y="70.1">VDD=3.0~3.3V</text>
<text x="41.8" y="66.5">TEST6</text>
<text x="65" y="66.5">TEST29</text>
<text x="67.8" y="70.1">VREF</text>
<text x="41.8" y="73.6">VDDIO=1.65V~VDD</text>
<text x="41.8" y="75.4">VDDIO=1.65V~VDD</text>
<text x="60.2" y="73.6">VDDA=3.0~4.5V</text>
<text x="60.2" y="75.4">VDDA=3.0~4.5V</text>
<text x="41.8" y="79">GNDD</text>
<text x="41.8" y="80.7">GNDD</text>
<text x="41.8" y="82.5">GNDD</text>
<text x="67.4" y="79">GNDA</text>
<text x="67.4" y="80.7">GNDA</text>
<text x="249.8" y="103.8">MIN1MBIAS</text>
<text x="249.8" y="107.4">GND</text>
<text x="249.8" y="105.6">MIN2</text>
<text x="255.2" y="105.6">PIN5</text>
<text x="255.2" y="107.4">PIN6</text>
<text x="249.8" y="125.2">SPN1</text>
<text x="255.5" y="125.2">SPP</text>
<text x="249.8" y="128.7">GND</text>
<text x="249.8" y="127">SPN2 PIN5</text>
<text x="255.2" y="128.7">PIN6</text>
</g>
<g font-size="1.6" fill="#000080">
<text x="42.2" y="18.5">U1</text>
<text x="132.7" y="21">R1</text>
<text x="132.7" y="23.1">330</text>
<text x="145.1" y="21">R2</text>
<text x="145.1" y="23.1">330</text>
<text x="98.9" y="29.9">CF1</text>
<text x="110.1" y="28.1">C1</text>
<text x="110.1" y="29.7">10uF/16V</text>
<text x="188.5" y="25.4">C2</text>
<text x="245.4" y="26.3">J1</text>
<text x="10" y="35.2">R8</text>
<text x="18.9" y="35.2">R9</text>
<text x="98.9" y="32">0.1uF</text>
<text x="132.7" y="31.6">LED1</text>
<text x="132.7" y="33.8">1206G</text>
<text x="145.1" y="31.6">LED2</text>
<text x="145.1" y="33.8">1206G</text>
<text x="188.5" y="32.7">1uF</text>
<text x="197.4" y="32.5">R3</text>
<text x="10" y="37.3">20K</text>
<text x="18.9" y="37.3">20K</text>
<text x="188.5" y="39.6">C3</text>
<text x="197.4" y="39.8">2K</text>
<text x="99.6" y="45">CF2</text>
<text x="106.7" y="45">R4</text>
<text x="188.5" y="46.9">1uF</text>
<text x="197.4" y="46.8">R5</text>
<text x="99.6" y="52.3">0.1uF</text>
<text x="106.7" y="52.3">15K</text>
<text x="122" y="51.2">R6</text>
<text x="122" y="53.3">33K</text>
<text x="132.7" y="53">C4</text>
<text x="132.7" y="55.1">220pF</text>
<text x="188.5" y="59.2">C5</text>
<text x="197.4" y="54">2K</text>
<text x="245.4" y="65.4">CON40A</text>
<text x="188.5" y="66.5">1uF</text>
<text x="265" y="66.3">L1</text>
<text x="265" y="71.8">47uH</text>
<text x="93.6" y="74.3">C6</text>
<text x="93.6" y="76.5">10uF/16V</text>
<text x="106" y="76.1">CF3</text>
<text x="188.5" y="73.4">C8</text>
<text x="261.4" y="74.3">CF4</text>
<text x="261.4" y="76.1">0.1uF</text>
<text x="278.5" y="74.3">C7</text>
<text x="278.5" y="76.5">1uF</text>
<text x="106" y="78.2">0.1uF</text>
<text x="188.5" y="80.7">1uF</text>
<text x="42.4" y="85.7">LD3320</text>
<text x="188.5" y="84.1">C9</text>
<text x="40.9" y="90.3">J2</text>
<text x="188.5" y="91.4">1uF</text>
<text x="40.9" y="99.2">CON1</text>
<text x="249" y="101">J3</text>
<text x="266.7" y="100.1">R7</text>
<text x="268.5" y="106.3">0</text>
<text x="249" y="109.9">MIC</text>
<text x="28.5" y="114.9">22.1184MHz</text>
<text x="85.4" y="117">MK1</text>
<text x="101.4" y="117">MK2</text>
<text x="15.3" y="124.1">CF5</text>
<text x="85.4" y="122.3">CON1</text>
<text x="101.4" y="122.3">CON1</text>
<text x="249" y="122.3">J4</text>
<text x="15.3" y="126.2">0.1uF</text>
<text x="28.5" y="127.3">X1</text>
<text x="249" y="131.2">Speaker</text>
<text x="193.8" y="132.1">C10</text>
<text x="15.3" y="143.7">CF6</text>
<text x="27.8" y="143.7">C11</text>
<text x="45.5" y="143.7">CF7</text>
<text x="58" y="143.7">CF8</text>
<text x="70.4" y="143.7">C12</text>
<text x="88.2" y="143.7">CF9</text>
<text x="100.7" y="143.7">CF10</text>
<text x="193.8" y="139.4">10uF/16V</text>
<text x="15.3" y="145.8">0.1uF</text>
<text x="27.8" y="145.8">10uF/16V</text>
<text x="45.5" y="145.8">0.1uF</text>
<text x="58" y="145.8">0.1uF</text>
<text x="70.4" y="145.8">10uF/16V</text>
<text x="88.2" y="145.8">0.1uF</text>
<text x="100.7" y="145.8">0.1uF</text>
<text x="193.8" y="144.5">C13</text>
<text x="193.8" y="151.8">10uF/16V</text>
<text x="193.8" y="157">C14</text>
<text x="193.8" y="164.3">1uF</text>
<text x="193.8" y="167.7">C15</text>
<text x="193.8" y="174.9">1uF</text>
</g>
<g font-size="1.6" fill="#00f">
<text x="107.2" y="28.1">+</text>
<text x="91.2" y="74.3">+</text>
<text x="195.4" y="134.6" transform="rotate(-90 195.4 134.6)">+</text>
<text x="25.5" y="143.7">+</text>
<text x="68.1" y="143.7">+</text>
<text x="195.4" y="147" transform="rotate(-90 195.4 147)">+</text>
</g>
<g font-size="1.3">
<text x="30.8" y="1.3">5</text>
<text x="88.9" y="1.3">4</text>
<text x="147" y="1.3">3</text>
<text x="205" y="1.3">2</text>
<text x="263.1" y="1.3">1</text>
<text x=".5" y="28.4">D</text>
<text x="292.6" y="28.4">D</text>
<text x=".5" y="79.5">C</text>
<text x="292.6" y="79.5">C</text>
<text x=".5" y="130.6">B</text>
<text x="292.6" y="130.6">B</text>
<text x=".5" y="181.7">A</text>
<text x="292.6" y="181.7">A</text>
<text x="30.8" y="207.4">5</text>
<text x="88.9" y="207.4">4</text>
<text x="147" y="207.4">3</text>
<text x="205" y="207.4">2</text>
<text x="263.1" y="207.4">1</text>
</g>
</svg>
